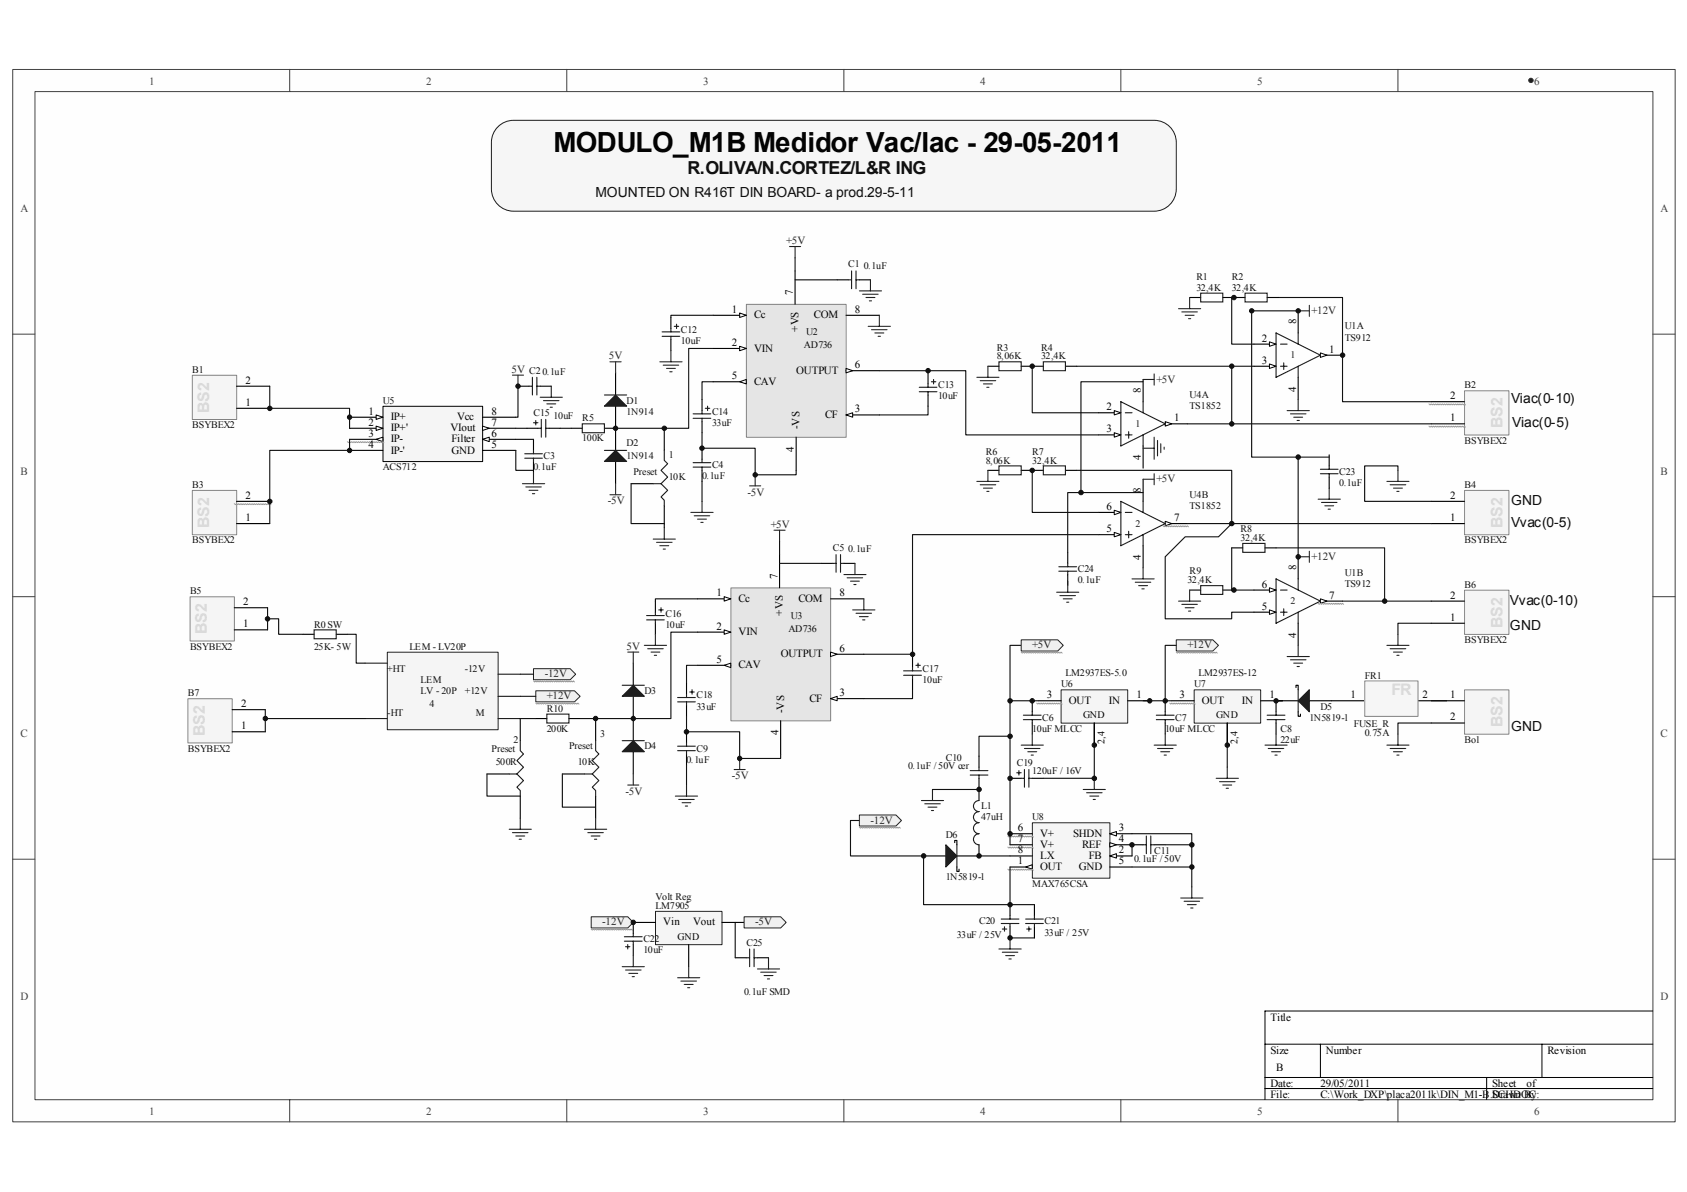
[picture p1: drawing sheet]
<svg xmlns="http://www.w3.org/2000/svg" width="297mm" height="210mm" viewBox="0 0 297 210" stroke-linecap="round" stroke-linejoin="round" font-family="sans-serif">
<path d="M2.3 12.3h292.7v185.2h-292.7z" fill="#fefefe"/>
<path d="M2.2 12.2h292.8v185.3h-292.8z" fill="none" stroke="#404040" stroke-width=".18"/>
<path d="M6.2 16.2h284.8v177.5h-284.8z" fill="#fefefe"/>
<g fill="none" stroke="#404040" stroke-width=".18">
<path d="M6.2 16.1h284.8v177.6h-284.8zM51 12.2v3.9M99.8 12.2v3.9M148.6 12.2v3.9M197.4 12.2v3.9M246.1 12.2v3.9M2.2 58.8h3.9M291 58.8h3.9M2.2 105.1h3.9M291 105.1h3.9M2.2 151.3h3.9M291 151.3h3.9"/>
<path d="M51 193.6v3.9M99.8 193.6v3.9M148.6 193.6v3.9M197.4 193.6v3.9M246.1 193.6v3.9"/>
</g>
<path d="M291 178h-68.3v15.6M222.7 183.9h68.3M222.7 189.7h68.3M222.7 191.7h68.3M232.5 183.9v5.8M261.8 189.7v3.9M271.5 183.9v5.8" fill="none" stroke="#000" stroke-width=".18"/>
<circle cx="269.6" cy="14.2" r=".39" fill="#262626" stroke="#262626" stroke-width=".18"/>
<path d="M33.9 86.4h7.8v7.8h-7.8z" fill="#f5f5f5"/>
<path d="M33.9 86.4h7.8v7.8h-7.8z" fill="none" stroke="#868686" stroke-width=".18"/>
<path d="M41.7 92.2h5.8M41.7 88.3h5.8" fill="none" stroke="#000" stroke-width=".2"/>
<path d="M41.3 88.7l.2 .2 .2-.2 .1 .2 .2-.2 .2 .2 .2-.2 .2 .2 .2-.2 .2 .2 .2-.2 .2 .2 .2-.2 .2 .2 .2-.2 .2 .2 .2-.2 .2 .2 .2-.2 .2 .2 .2-.2 .2 .2 .1-.2 .2 .2 .2-.2 .2 .2 .2-.2 .2 .2 .2-.2 .2 .2 .2-.2 .2 .2 .2-.2 .2 .2" fill="none" stroke="#9f9f9f" stroke-width=".18"/>
<path d="M33.1 123.1h7.8v7.7h-7.8z" fill="#f5f5f5"/>
<path d="M33.1 123h7.8v7.8h-7.8z" fill="none" stroke="#868686" stroke-width=".18"/>
<path d="M40.9 128.9h5.8M40.9 125h5.8" fill="none" stroke="#000" stroke-width=".2"/>
<path d="M33.5 105.1h7.8v7.8h-7.8z" fill="#f5f5f5"/>
<path d="M33.5 105.1h7.8v7.8h-7.8z" fill="none" stroke="#868686" stroke-width=".18"/>
<path d="M41.3 110.9h5.8M41.3 107h5.8" fill="none" stroke="#000" stroke-width=".2"/>
<path d="M33.9 66.1h7.8v7.8h-7.8z" fill="#f5f5f5"/>
<path d="M33.9 66.1h7.8v7.8h-7.8z" fill="none" stroke="#868686" stroke-width=".18"/>
<path d="M41.7 71.9h5.8M41.7 68h5.8" fill="none" stroke="#000" stroke-width=".2"/>
<path d="M257.9 121.5h7.8v7.8h-7.8z" fill="#f5f5f5"/>
<path d="M257.9 121.5h7.8v7.8h-7.8z" fill="none" stroke="#868686" stroke-width=".18"/>
<path d="M252 123.4h5.8M252 127.3h5.8" fill="none" stroke="#000" stroke-width=".2"/>
<path d="M252 127.3h-5.9v2" fill="none" stroke="#0e0e0e" stroke-width=".2"/>
<path d="M244.2 131.2h3.9M244.8 131.8h2.7M245.4 132.4h1.5M246 133h.3M246.1 129.3v1.9" fill="none" stroke="#262626" stroke-width=".2"/>
<path d="M210.3 121.5h11.7v5.8h-11.7z" fill="#f5f5f5"/>
<path d="M210.3 121.5h11.7v5.8h-11.7z" fill="none" stroke="#262626" stroke-width=".18"/>
<path d="M206.3 123.4h3.9M216.1 127.3v3.9M222 123.4h3.8M234.4 123.4h7.1M247.7 123.4h7" fill="none" stroke="#000" stroke-width=".2"/>
<path d="M205.9 123.8l.2 .2 .2-.2 .2 .2 .2-.2 .2 .2 .2-.2 .2 .2 .2-.2 .2 .2 .2-.2 .2 .2 .2-.2 .2 .2 .2-.2 .2 .2 .2-.2 .2 .2 .2-.2 .2 .2 .1-.2 .3 .2 .1-.2 .2 .2" fill="none" stroke="#9f9f9f" stroke-width=".18"/>
<path d="M241.5 123.4l.2-.2v-.4h.1v-.2l.6-.7h.2v-.3h.8l.2 .3h.2v.1h.2l.8 1.8 .4 .2 .2 .6h.2v.2h.2l.2 .2h.5l.4-.2v-.2h.2v-.2l.4-.4v-.4h.2v-.2" fill="none" stroke="#4c4c4c" stroke-width=".2"/>
<path d="M240.3 119.9h9.4v6.3h-9.4z" fill="#f6f6f6"/>
<path d="M240.3 119.9h9.4v6.3h-9.4z" fill="none" stroke="#868686" stroke-width=".18"/>
<path d="M224.7 123.4h1.1" fill="none" stroke="#0e0e0e" stroke-width=".2"/>
<path d="M205.2 123.4v1.9M205.2 127.3v2M224.7 123.4v1.9M224.7 127.3v2" fill="none" stroke="#000" stroke-width=".2"/>
<path d="M203.6 125.9h3.1M203.6 126.7h3.1M205.2 125.3v.6M205.2 126.7v.6M223.1 125.9h3.1M223.1 126.7h3.1M224.7 125.3v.6M224.7 126.7v.6" fill="none" stroke="#1c1c1c" stroke-width=".2"/>
<g fill="none" stroke="#262626" stroke-width=".2">
<path d="M203.2 131.2h3.9M203.8 131.8h2.7M204.4 132.4h1.5M205 133h.4M205.2 129.3v1.9M214.1 137.1h4M214.7 137.6h2.8M215.3 138.2h1.6M215.9 138.8h.4M216.1 135.1v2M222.7 131.2h3.9M223.3 131.8h2.7"/>
<path d="M223.9 132.4h1.6M224.5 133h.4M224.7 129.3v1.9"/>
</g>
<path d="M207.1 112.7h6.4l1 .9-1 1h-6.4z" fill-rule="evenodd" fill="#f0f0f0" stroke="#262626" stroke-width=".18"/>
<path d="M207.1 114.8l.2 .2 .2-.2 .2 .2 .2-.2 .2 .2 .2-.2 .2 .2 .2-.2 .2 .2 .2-.2 .2 .2 .2-.2 .2 .2 .1-.2 .3 .2 .1-.2 .2 .2 .2-.2 .2 .2 .2-.2 .2 .2 .2-.2 .2 .2 .2-.2 .2 .2 .2-.2 .2 .2 .2-.2 .2 .2 .2-.2 .2 .2 .2-.2 .1 .2 .3-.2 .1 .2 .2-.2 .2 .2" fill="none" stroke="#9f9f9f" stroke-width=".18"/>
<path d="M224.7 123.4h3.9M228.2 121.1v-.4h.4v.8M228.6 125.3v.8h.4v-.3M230.5 123.4h3.9" fill="none" stroke="#000" stroke-width=".2"/>
<path d="M228.6 123.4l1.9-1.9v3.8z" fill="#1c1c1c" stroke="#1c1c1c" stroke-width=".2"/>
<path d="M228.6 121.5v3.8" fill="none" stroke="#1c1c1c" stroke-width=".2"/>
<path d="M207.1 113.6h-1.9v9.8M216.1 131.2v3.9" fill="none" stroke="#0e0e0e" stroke-width=".2"/>
<path d="M186.9 121.5h11.7v5.8h-11.7z" fill="#f5f5f5"/>
<path d="M186.8 121.5h11.8v5.8h-11.8z" fill="none" stroke="#262626" stroke-width=".18"/>
<path d="M181.8 123.4v1.9M181.8 127.3v2M182.9 123.4h3.9M192.7 127.3v3.9M198.5 123.4h3.9" fill="none" stroke="#000" stroke-width=".2"/>
<path d="M182.5 123.8l.2 .2 .2-.2 .2 .2 .2-.2 .2 .2 .2-.2 .2 .2 .2-.2 .2 .2 .2-.2 .2 .2 .2-.2 .2 .2 .2-.2 .2 .2 .1-.2 .2 .2 .3-.2 .1 .2 .2-.2 .2 .2 .2-.2 .2 .2" fill="none" stroke="#9f9f9f" stroke-width=".18"/>
<path d="M201.3 123.4h5" fill="none" stroke="#0e0e0e" stroke-width=".2"/>
<path d="M179.8 131.2h3.9M180.4 131.8h2.7M181 132.4h1.5M181.6 133h.3M181.8 129.3v1.9M190.7 139h3.9M191.3 139.6h2.8M192.7 137.1v1.9M191.9 140.2h1.6M192.5 140.8h.4" fill="none" stroke="#262626" stroke-width=".2"/>
<path d="M180.2 125.9h3.1M180.2 126.7h3.1M181.8 125.3v.6M181.8 126.7v.6" fill="none" stroke="#1c1c1c" stroke-width=".2"/>
<path d="M181.8 144.9h13.6v9.7h-13.6z" fill="#f5f5f5"/>
<path d="M181.8 144.9h13.6v9.7h-13.6z" fill="none" stroke="#262626" stroke-width=".18"/>
<path d="M177.8 152.7h4" fill="none" stroke="#000" stroke-width=".2"/>
<path d="M180.6 152.7l1.2-.4v.8z" fill="#fefefe" stroke="#000" stroke-width=".18"/>
<path d="M177.5 153.1l.1 .1 .2-.1 .3 .1 .1-.1 .2 .1 .2-.1 .2 .1 .2-.1 .2 .1 .2-.1 .2 .1 .2-.1 .2 .1 .2-.1 .2 .1 .2-.1 .2 .1 .2-.1 .2 .1 .2-.1 .2 .1 .2-.1 .1 .1" fill="none" stroke="#9f9f9f" stroke-width=".18"/>
<path d="M195.4 150.7h3.9" fill="none" stroke="#000" stroke-width=".2"/>
<path d="M195.4 150.7l1.2-.4v.8z" fill="#fefefe" stroke="#000" stroke-width=".18"/>
<path d="M195.4 146.8h3.9" fill="none" stroke="#000" stroke-width=".2"/>
<path d="M195.4 146.8l1.2-.4v.8z" fill="#fefefe" stroke="#000" stroke-width=".18"/>
<path d="M195.4 148.8h3.9" fill="none" stroke="#000" stroke-width=".2"/>
<path d="M195.4 148.4l1.2 .4-1.2 .4z" fill="#fefefe" stroke="#000" stroke-width=".18"/>
<g fill="none" stroke="#000" stroke-width=".2">
<path d="M172.4 133.2v1.9M172.4 137.1v3.9M177.8 137.1h2M181.8 137.1h1.9M162.6 150.7h3.9M168.1 148.4v-.4h.4v.8M168.5 152.7v.8h.4v-.4M172.4 148.8v1.9h-3.9M177.8 146.8h4M177.8 148.8h4M177.8 150.7h4M177.8 159.3v1.9"/>
<path d="M195.4 152.7h3.9M199.3 148.8h2M203.2 148.8h2M177.8 163.2v2"/>
</g>
<path d="M177.5 147.2l.1 .2 .2-.2 .3 .2 .1-.2 .2 .2 .2-.2 .2 .2 .2-.2 .2 .2 .2-.2 .2 .2 .2-.2 .2 .2 .2-.2 .2 .2 .2-.2 .2 .2 .2-.2 .2 .2 .2-.2 .2 .2 .2-.2 .1 .2M177.5 149.2l.1 .2 .2-.2 .3 .2 .1-.2 .2 .2 .2-.2 .2 .2 .2-.2 .2 .2 .2-.2 .2 .2 .2-.2 .2 .2 .2-.2 .2 .2 .2-.2 .2 .2 .2-.2 .2 .2 .2-.2 .2 .2 .2-.2 .1 .2" fill="none" stroke="#9f9f9f" stroke-width=".18"/>
<path d="M164.2 139h8.2M177.8 129.6h-5.4v3.6M182.9 123.4h-5.1v25.4M192.7 131.2v5.9h-9M172.4 150.7h5.4M199.3 146.8h10.5v2M199.3 152.7h10.5M199.3 148.8v1.9M205.2 148.8h4.6v7.4" fill="none" stroke="#0e0e0e" stroke-width=".2"/>
<g fill="none" stroke="#1c1c1c" stroke-width=".2">
<path d="M170.8 135.7h3.1M170.8 136.5h3.1M172.4 135.1v.6M172.4 136.5v.6M179 136.1h.8M179.4 135.7v.8M179.8 137.1h.6M180.4 135.5v3.1M181.2 137.1h.6M181.2 135.5v3.1M168.5 148.8v3.9M172.4 141a.97 .97 0 0 0-1 .9 .97 .97 0 0 0 1 1 .97 .97 0 0 0-1 1 .97 .97 0 0 0 1 1 .97 .97 0 0 0-1 .9 .97 .97 0 0 0 1 1 .97 .97 0 0 0-1 1 .97 .97 0 0 0 1 1"/>
<path d="M201.3 148.8h.5M201.8 147.2v3.1M202.6 147.2v3.1M202.6 148.8h.6M176.3 162.6h3.1M176.3 161.8h3.1M176.5 163.6h.8M176.9 163.2v.8M177.8 161.2v.6M177.8 162.6v.6"/>
</g>
<g fill="none" stroke="#262626" stroke-width=".2">
<path d="M164.2 139v2M162.2 141h3.9M162.8 141.5h2.8M163.4 142.1h1.6M164 142.7h.4M207.9 158.1h3.9M208.5 158.7h2.7M209.1 159.3h1.5M209.7 159.9h.4M209.8 156.2v1.9M175.9 167.1h3.9M176.5 167.7h2.7"/>
<path d="M177.1 168.3h1.5M177.6 168.9h.5M177.8 165.2v1.9"/>
</g>
<path d="M166.5 148.8l2 1.9-2 2z" fill="#1c1c1c" stroke="#1c1c1c" stroke-width=".2"/>
<path d="M257.9 86.4h7.8v7.8h-7.8z" fill="#f5f5f5"/>
<path d="M257.9 86.4h7.8v7.8h-7.8z" fill="none" stroke="#868686" stroke-width=".18"/>
<path d="M252 92.2h5.8M252 88.3h5.8" fill="none" stroke="#000" stroke-width=".2"/>
<path d="M257.9 103.9h7.8v7.8h-7.8z" fill="#f5f5f5"/>
<path d="M257.9 103.9h7.8v7.8h-7.8z" fill="none" stroke="#868686" stroke-width=".18"/>
<path d="M252 109.7h5.8M252 105.9h5.8" fill="none" stroke="#000" stroke-width=".2"/>
<path d="M257.9 68.8h7.8v7.8h-7.8z" fill="#f5f5f5"/>
<path d="M257.9 68.8h7.8v7.8h-7.8z" fill="none" stroke="#868686" stroke-width=".18"/>
<path d="M252 74.6h5.8M252 70.7h5.8" fill="none" stroke="#000" stroke-width=".2"/>
<path d="M251.6 75l.2 .2 .2-.2 .2 .2 .2-.2 .2 .2 .2-.2 .2 .2 .2-.2 .2 .2 .2-.2 .2 .2 .2-.2 .1 .2 .2-.2 .2 .2 .2-.2 .2 .2 .2-.2 .2 .2 .2-.2 .2 .2 .2-.2 .2 .2 .2-.2 .2 .2 .2-.2 .2 .2 .2-.2 .2 .2 .2-.2 .2 .2 .1-.2 .2 .2M251.6 71.1l.2 .2 .2-.2 .2 .2 .2-.2 .2 .2 .2-.2 .2 .2 .2-.2 .2 .2 .2-.2 .2 .2 .2-.2 .1 .2 .2-.2 .2 .2 .2-.2 .2 .2 .2-.2 .2 .2 .2-.2 .2 .2 .2-.2 .2 .2 .2-.2 .2 .2 .2-.2 .2 .2 .2-.2 .2 .2 .2-.2 .2 .2 .1-.2 .2 .2" fill="none" stroke="#9f9f9f" stroke-width=".18"/>
<path d="M179.8 113.6h-2v9.8" fill="none" stroke="#0e0e0e" stroke-width=".2"/>
<path d="M179.8 112.7h6.4l1 .9-1 1h-6.4z" fill-rule="evenodd" fill="#f0f0f0" stroke="#262626" stroke-width=".18"/>
<path d="M179.8 114.8l.2 .2 .2-.2 .2 .2 .2-.2 .2 .2 .2-.2 .2 .2 .2-.2 .2 .2 .2-.2 .1 .2 .2-.2 .2 .2 .2-.2 .2 .2 .2-.2 .2 .2 .2-.2 .2 .2 .2-.2 .2 .2 .2-.2 .2 .2 .2-.2 .2 .2 .2-.2 .2 .2 .2-.2 .2 .2 .1-.2 .2 .2 .3-.2 .1 .2 .2-.2 .2 .2 .2-.2 .2 .2" fill="none" stroke="#9f9f9f" stroke-width=".18"/>
<path d="M151.3 144.5h-1.5v6.2h12.8v8.6h15.2v-6.6" fill="none" stroke="#0e0e0e" stroke-width=".2"/>
<path d="M151.3 143.5h6.5l.9 1-.9 1h-6.5z" fill-rule="evenodd" fill="#f0f0f0" stroke="#262626" stroke-width=".18"/>
<path d="M151.3 145.6l.2 .2 .2-.2 .2 .2 .2-.2 .2 .2 .2-.2 .2 .2 .2-.2 .2 .2 .2-.2 .2 .2 .1-.2 .3 .2 .1-.2 .2 .2 .2-.2 .2 .2 .2-.2 .2 .2 .2-.2 .2 .2 .2-.2 .2 .2 .2-.2 .2 .2 .2-.2 .2 .2 .2-.2 .2 .2 .2-.2 .1 .2 .3-.2 .2 .2 .1-.2 .2 .2 .2-.2 .2 .2" fill="none" stroke="#9f9f9f" stroke-width=".18"/>
<path d="M252 109.7h-5.9v2" fill="none" stroke="#0e0e0e" stroke-width=".2"/>
<path d="M244.2 113.6h3.9M244.8 114.2h2.7M245.4 114.8h1.5M246 115.4h.3M246.1 111.7v1.9" fill="none" stroke="#262626" stroke-width=".2"/>
<path d="M228.6 54.7v3.9M232.5 62.5h3.9" fill="none" stroke="#000" stroke-width=".2"/>
<path d="M232.5 62.1l1.2 .4-1.2 .4z" fill="#fefefe" stroke="#000" stroke-width=".18"/>
<path d="M220.8 64.5h3.9M228.6 66.4v3.9" fill="none" stroke="#000" stroke-width=".2"/>
<path d="M223.5 64.1l1.2 .4-1.2 .4z" fill="#fefefe" stroke="#000" stroke-width=".18"/>
<path d="M220.8 60.6h3.9" fill="none" stroke="#000" stroke-width=".2"/>
<path d="M223.5 60.2l1.2 .4-1.2 .4z" fill="#fefefe" stroke="#000" stroke-width=".18"/>
<path d="M224.7 58.6l7.8 3.9-7.8 3.9zM228.6 58.6v2M225.5 64.5h1.1M225.5 60.6h1.1M226 63.9v1.2M228.6 64.5v1.9" fill="none" stroke="#1c1c1c" stroke-width=".2"/>
<path d="M201.3 84.4v3.9M201.3 96.1v3.9M205.2 92.2h3.9" fill="none" stroke="#000" stroke-width=".2"/>
<path d="M205.2 91.8l1.1 .4-1.1 .4z" fill="#fefefe" stroke="#000" stroke-width=".18"/>
<path d="M204.8 92.6l.2 .2 .2-.2 .2 .2 .2-.2 .2 .2 .1-.2 .2 .2 .2-.2 .2 .2 .2-.2 .2 .2 .2-.2 .2 .2 .2-.2 .2 .2 .2-.2 .2 .2 .2-.2 .2 .2 .2-.2 .2 .2 .2-.2 .2 .2" fill="none" stroke="#9f9f9f" stroke-width=".18"/>
<path d="M193.5 94.1h3.9" fill="none" stroke="#000" stroke-width=".2"/>
<path d="M196.2 93.7l1.2 .4-1.2 .4z" fill="#fefefe" stroke="#000" stroke-width=".18"/>
<path d="M193.5 90.2h3.9" fill="none" stroke="#000" stroke-width=".2"/>
<path d="M196.2 89.9l1.2 .3-1.2 .4z" fill="#fefefe" stroke="#000" stroke-width=".18"/>
<path d="M197.4 88.3l7.8 3.9-7.8 3.9zM198.1 94.1h1.2M198.1 90.2h1.2M198.7 93.6v1.1M201.3 88.3v1.9M201.3 94.1v2" fill="none" stroke="#1c1c1c" stroke-width=".2"/>
<path d="M201.3 66.8v3.9M205.2 74.6h3.9" fill="none" stroke="#000" stroke-width=".2"/>
<path d="M205.2 74.3l1.1 .3-1.1 .4z" fill="#fefefe" stroke="#000" stroke-width=".18"/>
<path d="M193.5 76.6h3.9M201.3 78.5v3.9" fill="none" stroke="#000" stroke-width=".2"/>
<path d="M196.2 76.2l1.2 .4-1.2 .4z" fill="#fefefe" stroke="#000" stroke-width=".18"/>
<path d="M193.5 72.7h3.9" fill="none" stroke="#000" stroke-width=".2"/>
<path d="M196.2 72.3l1.2 .4-1.2 .4z" fill="#fefefe" stroke="#000" stroke-width=".18"/>
<path d="M197.4 70.7l7.8 3.9-7.8 3.9zM198.1 76.6h1.2M198.1 72.7h1.2M198.7 76v1.2M201.3 70.7v2M201.3 76.6v1.9" fill="none" stroke="#1c1c1c" stroke-width=".2"/>
<path d="M228.6 98v3.9M228.6 109.7v3.9M232.5 105.9h3.9" fill="none" stroke="#000" stroke-width=".2"/>
<path d="M232.5 105.5l1.2 .4-1.2 .3z" fill="#fefefe" stroke="#000" stroke-width=".18"/>
<path d="M232.1 106.2l.2 .2 .2-.2 .2 .2 .2-.2 .2 .2 .2-.2 .2 .2 .2-.2 .1 .2 .2-.2 .2 .2 .2-.2 .2 .2 .2-.2 .2 .2 .2-.2 .2 .2 .2-.2 .2 .2 .2-.2 .2 .2 .2-.2 .2 .2" fill="none" stroke="#9f9f9f" stroke-width=".18"/>
<path d="M220.8 107.8h3.9" fill="none" stroke="#000" stroke-width=".2"/>
<path d="M223.5 107.4l1.2 .4-1.2 .4z" fill="#fefefe" stroke="#000" stroke-width=".18"/>
<path d="M220.8 103.9h3.9" fill="none" stroke="#000" stroke-width=".2"/>
<path d="M223.5 103.5l1.2 .4-1.2 .4z" fill="#fefefe" stroke="#000" stroke-width=".18"/>
<g fill="none" stroke="#1c1c1c" stroke-width=".2">
<path d="M211.4 51.6h3.9v1.6h-3.9zM219.2 51.6h3.9v1.6h-3.9zM175.9 63.7h3.9v1.6h-3.9zM183.7 63.7h3.9v1.6h-3.9zM175.9 82h3.9v1.6h-3.9zM183.7 82h3.9v1.6h-3.9zM218.8 95.7h3.9v1.6h-3.9zM211.4 103.1h3.9v1.6h-3.9zM224.7 101.9l7.8 4-7.8 3.8zM225.5 107.8h1.1M225.5 103.9h1.1M226 107.2v1.2"/>
<path d="M228.6 101.9v2M228.6 107.8v1.9"/>
</g>
<g fill="none" stroke="#262626" stroke-width=".2">
<path d="M207.5 54.4h3.9M208.1 54.9h2.7M208.7 55.5h1.5M209.3 56.1h.4M209.5 52.4v2M228.6 54.7h1.9M230.5 53.8v1.9M172 66.4h3.9M172.6 67h2.7M173.2 67.6h1.5M173.8 68.2h.3M173.9 64.5v1.9"/>
<path d="M201.3 66.8h1.9M201.3 78.9h1.9M203.2 65.8v2M203.2 77v3.9M203.8 77.6v2.7M204.4 78.1v1.6M205 78.7v.4M226.6 72.3h3.9M227.2 72.9h2.8M227.8 73.5h1.6M228.4 74h.4M228.6 70.3v2"/>
<path d="M172 84.8h3.9M172.6 85.4h2.7M173.2 86h1.5M173.8 86.5h.3M173.9 82.8v2M201.3 84.4h1.9M201.3 100v1.9M203.2 83.4v2M228.6 98h1.9M230.5 97.1v1.9M232.1 87.9h3.9M232.7 88.5h2.7"/>
<path d="M233.3 89.1h1.5M233.8 89.7h.4M234 86v1.9M199.3 101.9h3.9M199.9 102.5h2.7M200.5 103.1h1.6M201.1 103.7h.4M207.5 105.9h3.9M208.1 106.4h2.7M208.7 107h1.5M209.3 107.6h.4M209.5 103.9v2"/>
<path d="M226.6 115.6h3.9M227.2 116.2h2.8M227.8 116.8h1.6M228.4 117.4h.4M228.6 113.6v2"/>
</g>
<g fill="none" stroke="#0e0e0e" stroke-width=".2">
<path d="M217.3 52.4h-.4v8.2h3.9M225.1 52.4h11.3v18.3h15.6M181.8 64.5v8.2h11.7M189.6 64.5h27.3v10.1M209.1 74.6h42.9M216.9 64.5h3.9M181.8 82.8v7.4h11.7M189.6 82.8h27.3v9.4l-2.4 2.3h-5.8l-3.5 3.5v11h11.7v-1.2h3.9M209.1 92.2h42.9M216.9 96.5v7.4h3.9M224.7 96.5h19.1v9.4M246.1 82.8v-.8h-5.8v6.3h11.7"/>
<path d="M236.4 105.9h15.6"/>
</g>
<g fill="none" stroke="#000" stroke-width=".2">
<path d="M209.5 52.4h1.9M215.3 52.4h3.9M223.1 52.4h2M173.9 64.5h2M179.8 64.5h3.9M187.6 64.5h2M173.9 82.8h2M179.8 82.8h3.9M187.6 82.8h2M216.9 96.5h1.9M222.7 96.5h2M209.5 103.9h1.9"/>
<path d="M215.3 103.9h2"/>
</g>
<path d="M131.4 53.6h17.6v23.4h-17.6z" fill="#e5e5e5"/>
<path d="M131.4 53.6h17.6v23.4h-17.6z" fill="none" stroke="#868686" stroke-width=".18"/>
<path d="M125.6 55.5h5.8" fill="none" stroke="#000" stroke-width=".2"/>
<path d="M130.2 55.1l1.2 .4-1.2 .4z" fill="#fefefe" stroke="#000" stroke-width=".18"/>
<path d="M140 47.7v5.9M125.6 67.2h5.8" fill="none" stroke="#000" stroke-width=".2"/>
<path d="M130.2 67.2l1.2-.4v.8z" fill="#fefefe" stroke="#000" stroke-width=".18"/>
<path d="M149 73.1h5.8" fill="none" stroke="#000" stroke-width=".2"/>
<path d="M149 73.1l1.1-.4v.8z" fill="#fefefe" stroke="#000" stroke-width=".18"/>
<path d="M149 55.5h5.8M140.2 77v5.8M149 65.3h5.8" fill="none" stroke="#000" stroke-width=".2"/>
<path d="M149 64.9l1.1 .4-1.1 .4z" fill="#fefefe" stroke="#000" stroke-width=".18"/>
<path d="M125.6 61.4h5.8" fill="none" stroke="#000" stroke-width=".2"/>
<path d="M130.2 61l1.2 .4-1.2 .4z" fill="#fefefe" stroke="#000" stroke-width=".18"/>
<path d="M118.1 55.9v1.9M118.1 59.8v2M147.4 49.3h1.9M151.3 49.3h2M123.6 70.3v2M123.6 74.3v1.9M123.6 78.9v2M163.4 65.7v1.9M163.4 69.6v1.9M123.6 82.8v2" fill="none" stroke="#000" stroke-width=".2"/>
<g fill="none" stroke="#1c1c1c" stroke-width=".2">
<path d="M116.6 58.4h3.1M116.6 59.2h3.1M118.1 57.8v.6M118.1 59.2v.6M118.7 57.5h.8M119.1 57.1v.7M149.3 49.3h.6M149.9 47.7v3.1M150.7 47.7v3.1M150.7 49.3h.6M122 72.9h3.2M122 73.7h3.2"/>
<path d="M123.6 72.3v.6M123.6 73.7v.6M124.2 71.9h.8M124.6 71.5v.8M161.9 68.2h3.1M161.9 69h3.1M163.4 67.6v.6M163.4 69v.6M164 67.2h.8M164.4 66.8v.8M122 81.5h3.2M122 82.3h3.2"/>
<path d="M123.6 80.9v.6M123.6 82.3v.5"/>
</g>
<g fill="none" stroke="#262626" stroke-width=".2">
<path d="M139 43.4h2M140 43.4v2M151.3 51.2h3.9M151.9 51.8h2.7M152.5 52.4h1.5M152.9 57.5h3.9M153.1 53h.4M153.3 49.3v1.9M153.5 58.1h2.7M154 58.6h1.6M154.6 59.2h.4M154.8 55.5v2"/>
<path d="M116.2 63.7h3.9M116.8 64.3h2.7M117.4 64.9h1.5M117.9 65.5h.4M118.1 61.8v1.9M121.6 90.2h4M122.2 90.8h2.8M122.8 91.4h1.6M123.4 92h.4M123.6 88.3v1.9"/>
</g>
<path d="M125.6 55.5h-7.5v.4M140 49.3h7.4M140 45.4v2.3M123.6 76.2v2.7h9.4v4.7h7.2v-.8M125.6 67.2h-2v3.1M154.8 65.3h8.6v.4M163.4 71.5v1.6h-8.6M123.6 84.8v3.5" fill="none" stroke="#0e0e0e" stroke-width=".2"/>
<path d="M67.5 71.6h17.5v9.7h-17.5z" fill="#f5f5f5"/>
<path d="M67.4 71.5h17.6v9.8h-17.6z" fill="none" stroke="#000" stroke-width=".18"/>
<path d="M61.5 73.5h5.9" fill="none" stroke="#000" stroke-width=".2"/>
<path d="M66.2 73.1l1.2 .4-1.2 .4z" fill="#fefefe" stroke="#000" stroke-width=".18"/>
<path d="M61.5 75.4h5.9" fill="none" stroke="#000" stroke-width=".2"/>
<path d="M66.2 75l1.2 .4-1.2 .4z" fill="#fefefe" stroke="#000" stroke-width=".18"/>
<path d="M61.5 77.4h5.9" fill="none" stroke="#000" stroke-width=".2"/>
<path d="M66.2 77.4l1.2-.4v.8z" fill="#fefefe" stroke="#000" stroke-width=".18"/>
<path d="M61.2 77.8l.2 .2 .1-.2 .2 .2 .2-.2 .2 .2 .2-.2 .2 .2 .2-.2 .2 .2 .2-.2 .2 .2 .2-.2 .2 .2 .2-.2 .2 .2 .2-.2 .2 .2 .2-.2 .2 .2 .2-.2 .2 .2 .1-.2 .3 .2 .1-.2 .2 .2 .2-.2 .2 .2 .2-.2 .2 .2 .2-.2 .2 .2 .2-.2 .2 .2" fill="none" stroke="#9f9f9f" stroke-width=".18"/>
<path d="M61.5 79.3h5.9M85 73.5h5.8M85 77.4h5.8" fill="none" stroke="#000" stroke-width=".2"/>
<path d="M85 77.4l1.1-.4v.8z" fill="#fefefe" stroke="#000" stroke-width=".18"/>
<path d="M85 75.4h5.8" fill="none" stroke="#000" stroke-width=".2"/>
<path d="M85 75l1.1 .4-1.1 .4z" fill="#fefefe" stroke="#000" stroke-width=".18"/>
<path d="M85 79.3h5.8M91.2 68h2M92.8 75.4h1.9M93.9 77.4v1.9M95.1 68h2M96.7 75.4h1.9M100.6 75.4h1.9M106.4 75.4h2M108.4 65.7v3.9M108.4 71.5v7.8M93.9 81.3v1.9M108.4 81.3v3.9" fill="none" stroke="#000" stroke-width=".2"/>
<path d="M47.5 68v3.9h14v3.5M61.5 77.4v1.9h-14v12.9M90.8 79.3v3.5h3.1M90.8 77.4h3.1M90.8 75.4h2M91.2 68v5.5h-.4M98.6 75.4h2M125.6 61.4h-4.3v14h-12.9M163.4 65.3h6.6v11.3h23.5" fill="none" stroke="#0e0e0e" stroke-width=".2"/>
<g fill="none" stroke="#262626" stroke-width=".2">
<path d="M90.2 66.1h2M91.2 66.1v1.9M95.1 70h3.9M95.7 70.5h2.7M96.3 71.1h1.6M96.9 71.7h.4M97.1 68v2M107.4 63.7h2M108.4 63.7v2M92 85.2h3.9M92.6 85.7h2.7M93.2 86.3h1.5"/>
<path d="M93.7 86.9h.4M93.9 83.2v2M107.4 87.1h2M108.4 85.2v1.9M132 85.6h1.9M133 83.6v2"/>
</g>
<g fill="none" stroke="#1c1c1c" stroke-width=".2">
<path d="M92.4 79.9h3.1M93.2 68h.5M93.7 66.4v3.2M93.9 79.3v.6M93.9 74.4h.8M94.3 74v.8M94.5 66.4v3.2M94.5 68h.6M94.7 75.4h.6M95.3 73.9v3.1M96.1 75.4h.6M96.1 73.9v3.1"/>
<path d="M102.5 74.6h3.9v1.6h-3.9zM106.4 69.6h3.9M106.4 79.3h3.9M92.4 80.7h3.1M93.9 80.7v.6"/>
</g>
<g fill="#1c1c1c" stroke="#1c1c1c" stroke-width=".2">
<path d="M106.4 71.5l2-1.9 1.9 1.9z"/>
<path d="M106.4 81.3l2-2 1.9 2z"/>
</g>
<path d="M128.7 103.5h17.6v23.4h-17.6z" fill="#e5e5e5"/>
<path d="M128.7 103.5h17.6v23.4h-17.6z" fill="none" stroke="#868686" stroke-width=".18"/>
<path d="M122.8 105.5h5.9" fill="none" stroke="#000" stroke-width=".2"/>
<path d="M127.5 105.1l1.2 .4-1.2 .4z" fill="#fefefe" stroke="#000" stroke-width=".18"/>
<path d="M137.3 97.7v5.8M122.8 117.2h5.9" fill="none" stroke="#000" stroke-width=".2"/>
<path d="M127.5 117.2l1.2-.4v.8z" fill="#fefefe" stroke="#000" stroke-width=".18"/>
<path d="M146.2 123h5.9" fill="none" stroke="#000" stroke-width=".2"/>
<path d="M146.2 123l1.2-.4v.8z" fill="#fefefe" stroke="#000" stroke-width=".18"/>
<path d="M146.2 105.5h5.9M146.2 115.2h5.9M137.5 126.9v5.9" fill="none" stroke="#000" stroke-width=".2"/>
<path d="M146.2 114.8l1.2 .4-1.2 .4z" fill="#fefefe" stroke="#000" stroke-width=".18"/>
<path d="M122.8 111.3h5.9" fill="none" stroke="#000" stroke-width=".2"/>
<path d="M127.5 110.9l1.2 .4-1.2 .4z" fill="#fefefe" stroke="#000" stroke-width=".18"/>
<g fill="none" stroke="#000" stroke-width=".2">
<path d="M117 75.4v3.9M111.1 85.2h3.9M117 89.1v3.9M144.7 99.2h1.9M148.6 99.2h1.9M111.5 116.8v3.9M115.4 105.9v1.9M115.4 109.7v2M160.7 115.6v2M160.7 119.5v2M99 136.3h3.9M104.9 126.5v3.9"/>
<path d="M111.5 122.6v7.8M111.5 132.4v3.9M120.9 120.3v1.9M120.9 124.2v1.9M120.9 128.9v1.9M120.9 132.8v1.9M104.9 140.2v3.9"/>
</g>
<g fill="none" stroke="#1c1c1c" stroke-width=".2">
<path d="M117 79.3v1.8l.6 .6-1.2 1.1 1.2 1.2-1.2 1.2 1.2 1.1-1.2 1.2 .6 .6v1M115 85.2h1.4M146.6 99.2h.6M147.2 97.7v3.1M148 97.7v3.1M148 99.2h.6M113.9 108.4h3.1M113.9 109.2h3.1M115.4 107.8v.6M115.4 109.2v.5M116 107.4h.8M116.4 107v.8"/>
<path d="M159.1 118.1h3.1M159.1 118.9h3.1M160.7 117.6v.5M160.7 118.9v.6M161.3 117.2h.7M161.6 116.8v.8M102.9 136.3h1.4M104.9 130.4v1.8l.5 .6-1.1 1.1 1.1 1.2-1.1 1.2 1.1 1.2-1.1 1.1 .6 .6v1M109.6 120.7h3.9M109.6 130.4h3.9M119.3 122.8h3.1M119.3 123.6h3.1"/>
<path d="M119.3 131.4h3.1M119.3 132.2h3.1M120.9 122.2v.6M120.9 123.6v.6M120.9 130.8v.6M120.9 132.2v.6M121.5 121.9h.7M121.9 121.5v.7"/>
</g>
<g fill="none" stroke="#262626" stroke-width=".2">
<path d="M115 94.9h3.9M115.6 95.5h2.7M116.2 96.1h1.5M116.8 96.7h.4M117 93v1.9M136.3 93.4h1.9M137.3 93.4v1.9M150.5 99.2v2M110.5 114.8h2M111.5 114.8v2M113.5 113.6h3.9M114 114.2h2.8"/>
<path d="M114.6 114.8h1.6M115.2 115.4h.4M115.4 111.7v1.9M148.6 101.2h3.9M149.2 101.7h2.7M149.8 102.3h1.5M150.1 107.4h3.9M150.3 102.9h.4M150.7 108h2.8M151.3 108.6h1.6M151.9 109.2h.4M152.1 105.5v1.9"/>
<path d="M110.5 138.2h2M111.5 136.3v1.9M120.9 138.2v2M129.3 135.5h1.9M130.2 133.6v1.9M102.9 146h3.9M103.5 146.6h2.7M104.1 147.2h1.5M104.7 147.8h.4M104.9 144.1v1.9M118.9 140.2h3.9M119.5 140.8h2.7"/>
<path d="M120.1 141.4h1.5M120.7 141.9h.4"/>
</g>
<path d="M111.1 85.2v7h5.9M137.3 99.2h7.4M137.3 95.3v2.4M122.8 117.2h-1.9v3.1M122.8 105.5h-7.4v.4M152.1 115.2h8.6v.4M99 136.3v5.8h5.9M120.9 126.1v2.8h9.3v4.7h7.3v-.8M120.9 134.7v3.5M160.7 121.5v1.5h-8.6" fill="none" stroke="#0e0e0e" stroke-width=".2"/>
<g fill="#1c1c1c" stroke="#1c1c1c" stroke-width=".2">
<path d="M109.6 122.6l1.9-1.9 2 1.9z"/>
<path d="M109.6 132.4l1.9-2 2 2z"/>
</g>
<path d="M68.2 114.9h19.5v13.6h-19.5z" fill="#f5f5f5"/>
<path d="M68.2 114.9h19.5v13.6h-19.5z" fill="none" stroke="#262626" stroke-width=".18"/>
<path d="M64.3 116.8h3.9M87.7 118.7h3.9M64.3 126.5h3.9M87.7 126.5h3.9M87.7 122.6h3.9M89.7 136.3h1.3M91.6 130.4v1.8l.6 .6-1.2 1.1 1.2 1.2-1.2 1.2 1.2 1.2-1.2 1.1 .6 .6v1" fill="none" stroke="#1c1c1c" stroke-width=".2"/>
<path d="M47.1 109h2v2.7h4.3M47.1 107v3.9M46.7 125v3.9M46.7 126.5h17.6M85.7 136.3v3.9h5.9" fill="none" stroke="#0e0e0e" stroke-width=".2"/>
<path d="M85.7 136.3h4M91.6 126.5v3.9M91.6 140.2v3.9" fill="none" stroke="#000" stroke-width=".2"/>
<path d="M89.7 146h3.9M90.2 146.6h2.8M90.8 147.2h1.6M91.4 147.8h.4M91.6 144.1v1.9" fill="none" stroke="#262626" stroke-width=".2"/>
<path d="M94.3 121.6h6.9l.9 1-.9 1h-6.9z" fill-rule="evenodd" fill="#f0f0f0" stroke="#262626" stroke-width=".18"/>
<path d="M94.3 123.8l.2 .2 .2-.2 .2 .2 .2-.2 .2 .2 .2-.2 .2 .2 .2-.2 .2 .2 .2-.2 .2 .2 .2-.2 .2 .2 .2-.2 .2 .2 .1-.2 .3 .2 .2-.2 .1 .2 .2-.2 .2 .2 .2-.2 .2 .2 .2-.2 .2 .2 .2-.2 .2 .2 .2-.2 .2 .2 .2-.2 .2 .2 .2-.2 .2 .2 .2-.2 .2 .2 .2-.2 .2 .2 .1-.2 .2 .2" fill="none" stroke="#9f9f9f" stroke-width=".18"/>
<path d="M93.9 117.8h6.5l1 .9-1 1h-6.5z" fill-rule="evenodd" fill="#f0f0f0" stroke="#262626" stroke-width=".18"/>
<path d="M93.9 119.9l.2 .2 .2-.2 .2 .2 .2-.2 .2 .2 .2-.2 .2 .2 .2-.2 .2 .2 .2-.2 .2 .2 .2-.2 .2 .2 .2-.2 .2 .2 .2-.2 .2 .2 .1-.2 .3 .2 .2-.2 .1 .2 .2-.2 .2 .2 .2-.2 .2 .2 .2-.2 .2 .2 .2-.2 .2 .2 .2-.2 .2 .2 .2-.2 .2 .2 .2-.2 .2 .2 .2-.2 .2 .2" fill="none" stroke="#9f9f9f" stroke-width=".18"/>
<path d="M193.5 94.1h-32.8v21.1M91.6 118.7h2.3M122.8 111.3h-4.7v15.2h-16M91.6 122.6h2.7M91.6 126.5h2.7" fill="none" stroke="#0e0e0e" stroke-width=".2"/>
<path d="M94.3 126.5h2M100.2 126.5h1.9" fill="none" stroke="#000" stroke-width=".2"/>
<path d="M96.3 125.8h3.9v1.5h-3.9z" fill="none" stroke="#1c1c1c" stroke-width=".2"/>
<path d="M115.4 160.5h11.7v5.8h-11.7z" fill="#f5f5f5"/>
<path d="M115.4 160.5h11.7v5.8h-11.7z" fill="none" stroke="#262626" stroke-width=".18"/>
<path d="M111.5 162.4h3.9M121.3 166.3v3.9M127.1 162.4h3.9" fill="none" stroke="#000" stroke-width=".2"/>
<path d="M119.3 172.2h3.9M119.9 172.8h2.7M120.5 173.4h1.5M121.1 173.9h.4M121.3 170.2v2" fill="none" stroke="#262626" stroke-width=".2"/>
<path d="M104.1 161.4h6.4l1 1-1 1h-6.4z" fill-rule="evenodd" fill="#f0f0f0" stroke="#262626" stroke-width=".18"/>
<path d="M104.1 163.6l.2 .2 .2-.2 .2 .2 .2-.2 .2 .2 .2-.2 .1 .2 .2-.2 .3 .2 .1-.2 .2 .2 .2-.2 .2 .2 .2-.2 .2 .2 .2-.2 .2 .2 .2-.2 .2 .2 .2-.2 .2 .2 .2-.2 .2 .2 .2-.2 .2 .2 .2-.2 .2 .2 .2-.2 .1 .2 .2-.2 .2 .2 .2-.2 .2 .2 .2-.2 .2 .2 .2-.2 .2 .2" fill="none" stroke="#9f9f9f" stroke-width=".18"/>
<path d="M111.5 162.4v2M111.5 166.3v2" fill="none" stroke="#000" stroke-width=".2"/>
<path d="M109.9 165.7h3.2M109.9 165h3.2M110.1 166.7h.8M110.5 166.3v.8M111.5 164.4v.6M111.5 165.7v.6" fill="none" stroke="#1c1c1c" stroke-width=".2"/>
<path d="M109.6 170.2h3.9M110.1 170.8h2.8M110.7 171.4h1.6M111.3 172h.4M111.5 168.3v1.9" fill="none" stroke="#262626" stroke-width=".2"/>
<path d="M131 161.4h6.5l.9 1-.9 1h-6.5z" fill-rule="evenodd" fill="#f0f0f0" stroke="#262626" stroke-width=".18"/>
<path d="M188 97.3v1.9M234 80.1v1.9M234 84v2M53.4 111.7h1.9M59.2 111.7h2M188 101.2v1.9M182.1 159.3v1.9M182.1 163.2v2" fill="none" stroke="#000" stroke-width=".2"/>
<g fill="none" stroke="#1c1c1c" stroke-width=".2">
<path d="M186.4 99.8h3.2M188 99.2v.6M232.5 82.6h3.1M232.5 83.4h3.1M234 82v.6M234 83.4v.6M55.3 110.9h3.9v1.6h-3.9zM186.4 100.6h3.2M188 100.6v.6M180.6 162.6h3.1M180.6 161.8h3.1M180.8 163.6h.8"/>
<path d="M181.2 163.2v.8M182.1 161.2v.6M182.1 162.6v.6"/>
</g>
<path d="M220 54.7h.4v25.8h8.2M220.4 54.7h8.2M201.3 67.2h-11v19.5h11M190.3 86.7h-2.3v10.6M234 80.5h-5.4v17.9M61.2 111.7h1.5v5.1h1.6M177.8 159.3h4.3M177.8 165.2h4.3" fill="none" stroke="#0e0e0e" stroke-width=".2"/>
<path d="M244.2 84.8h3.9M244.8 85.4h2.7M245.4 86h1.5M246 86.5h.3M246.1 82.8v2M186.1 104.3h3.8M186.6 104.9h2.8M187.2 105.5h1.6M187.8 106h.4M188 102.3v2" fill="none" stroke="#262626" stroke-width=".2"/>
<path d="M87.7 22.3a3.9 3.9 0 0 1 2.7-1.1h112.8a3.9 3.9 0 0 1 3.9 3.9v8.2a3.9 3.9 0 0 1-3.9 3.9h-112.8a3.9 3.9 0 0 1-3.9-3.9v-8.2a3.9 3.9 0 0 1 1.2-2.8z" fill-rule="evenodd" fill="#f6f6f6" stroke="#1c1c1c" stroke-width=".18"/>
<path d="M129.5 168.7h1.9M133.4 168.7h1.9" fill="none" stroke="#000" stroke-width=".2"/>
<path d="M131.4 168.7h.6M132 167.1v3.1M132.8 167.1v3.1M132.8 168.7h.6" fill="none" stroke="#1c1c1c" stroke-width=".2"/>
<path d="M133.4 170.6h3.9M133.9 171.2h2.8M134.5 171.8h1.6M135.1 172.4h.4M135.3 168.7v1.9" fill="none" stroke="#262626" stroke-width=".2"/>
<path d="M129.5 162.4v6.3" fill="none" stroke="#0e0e0e" stroke-width=".2"/>
<g fill="#0e0e0e" stroke="#0e0e0e" stroke-width=".18">
<circle cx="46.7" cy="126.5" r=".39"/>
<circle cx="47.1" cy="109" r=".39"/>
<circle cx="47.5" cy="88.3" r=".39"/>
<circle cx="47.5" cy="71.9" r=".39"/>
<circle cx="61.5" cy="79.3" r=".39"/>
<circle cx="61.5" cy="73.5" r=".39"/>
<circle cx="91.2" cy="68" r=".39"/>
<circle cx="104.9" cy="126.5" r=".39"/>
<circle cx="108.4" cy="75.4" r=".39"/>
<circle cx="111.5" cy="162.4" r=".39"/>
<circle cx="111.5" cy="126.5" r=".39"/>
<circle cx="117" cy="75.4" r=".39"/>
<circle cx="120.9" cy="128.9" r=".39"/>
<circle cx="123.6" cy="78.9" r=".39"/>
<circle cx="130.2" cy="133.6" r=".39"/>
<circle cx="133" cy="83.6" r=".39"/>
<circle cx="160.7" cy="115.2" r=".39"/>
<circle cx="162.6" cy="150.7" r=".39"/>
<circle cx="163.4" cy="65.3" r=".39"/>
<circle cx="172.4" cy="150.7" r=".39"/>
<circle cx="172.4" cy="139" r=".39"/>
<circle cx="177.8" cy="165.2" r=".39"/>
<circle cx="177.8" cy="159.3" r=".39"/>
<circle cx="177.8" cy="146.8" r=".39"/>
<circle cx="177.8" cy="137.1" r=".39"/>
<circle cx="177.8" cy="129.7" r=".39"/>
<circle cx="177.8" cy="123.4" r=".39"/>
<circle cx="181.7" cy="123.4" r=".39"/>
<circle cx="181.7" cy="82.8" r=".39"/>
<circle cx="181.7" cy="64.5" r=".39"/>
<circle cx="190.3" cy="86.7" r=".39"/>
<circle cx="192.7" cy="137.1" r=".39"/>
<circle cx="192.7" cy="131.2" r=".39"/>
<circle cx="199.3" cy="148.8" r=".39"/>
<circle cx="202.4" cy="123.4" r=".39"/>
<circle cx="205.2" cy="123.4" r=".39"/>
<circle cx="209.9" cy="152.7" r=".39"/>
<circle cx="209.9" cy="148.8" r=".39"/>
<circle cx="216.1" cy="131.2" r=".39"/>
<circle cx="216.9" cy="92.2" r=".39"/>
<circle cx="216.9" cy="74.6" r=".39"/>
<circle cx="216.9" cy="64.5" r=".39"/>
<circle cx="217.3" cy="103.9" r=".39"/>
<circle cx="217.3" cy="52.4" r=".39"/>
<circle cx="220.4" cy="54.7" r=".39"/>
<circle cx="224.7" cy="123.4" r=".39"/>
<circle cx="228.6" cy="98.1" r=".39"/>
<circle cx="228.6" cy="80.5" r=".39"/>
<circle cx="228.6" cy="54.7" r=".39"/>
<circle cx="236.4" cy="62.5" r=".39"/>
<circle cx="243.8" cy="105.8" r=".39"/>
</g>
<text font-size="4.9" x="97.5" y="26.8">MODULO_M1B Medidor Vac/Iac - 29-05-2011</text>
<text font-size="3.1" fill="#0e0e0e" x="121.1" y="30.7">R.OLIVA/N.CORTEZ/L&amp;R ING</text>
<g font-size="2.4" fill="#0e0e0e">
<text x="104.9" y="34.7">MOUNTED ON R416T DIN BOARD- a prod.29-5-11</text>
<text x="266.1" y="71">Viac(0-10)</text>
<text x="266.3" y="75.3">Viac(0-5)</text>
<text x="266.1" y="88.9">GND</text>
<text x="266.1" y="92.8">Vvac(0-5)</text>
<text x="265.9" y="106.5">Vvac(0-10)</text>
<text x="265.9" y="111">GND</text>
<text x="266.1" y="128.7">GND</text>
</g>
<g font-size="1.9" fill="#404040">
<text x="26.2" y="14.9">1</text>
<text x="75" y="14.9">2</text>
<text x="123.8" y="14.9">3</text>
<text x="172.6" y="14.9">4</text>
<text x="221.4" y="14.9">5</text>
<text x="270.1" y="14.9">6</text>
<text x="3.6" y="37.3">A</text>
<text x="292.4" y="37.3">A</text>
<text x="3.6" y="83.6">B</text>
<text x="292.4" y="83.6">B</text>
<text x="3.6" y="129.8">C</text>
<text x="292.4" y="129.8">C</text>
<text x="3.6" y="176">D</text>
<text x="292.4" y="176">D</text>
<text x="26.2" y="196.3">1</text>
<text x="75" y="196.3">2</text>
<text x="123.8" y="196.3">3</text>
<text x="172.6" y="196.3">4</text>
<text x="221.4" y="196.3">5</text>
<text x="270.1" y="196.3">6</text>
</g>
<g font-size="1.9" fill="#262626">
<text x="138.4" y="43">+5V</text>
<text x="230.9" y="55.3">+12V</text>
<text x="90" y="65.6">5V C2</text>
<text x="107.2" y="63.3">5V</text>
<text x="203.6" y="67.4">+5V</text>
<text x="107" y="88.8">-5V</text>
<text x="131.6" y="87.3">-5V</text>
<text x="203.6" y="84.9">+5V</text>
<text x="135.7" y="92.9">+5V</text>
<text x="230.9" y="98.6">+12V</text>
<text x="95.9" y="119.3">-12V</text>
<text x="110.3" y="114.4">5V</text>
<text x="181.8" y="114.2">+5V</text>
<text x="209.1" y="114.2">+12V</text>
<text x="96.3" y="123.2">+12V</text>
<text x="128.9" y="137.2">-5V</text>
<text x="110.1" y="139.9">-5V</text>
<text x="153.3" y="145">-12V</text>
<text x="106" y="163">-12V</text>
<text x="133" y="163">-5V</text>
</g>
<g font-size="1.9">
<text x="139.6" y="52" transform="rotate(-90 139.6 52)">7</text>
<text x="128.9" y="55.1">1</text>
<text x="132.8" y="56">Cc</text>
<text x="140.6" y="58.5" transform="rotate(-90 140.6 58.5)">+VS</text>
<text x="143.3" y="56">COM</text>
<text x="150.5" y="55.1">8</text>
<text x="228.2" y="57.1" transform="rotate(-90 228.2 57.1)">8</text>
<text x="128.9" y="60.9">2</text>
<text x="132.8" y="61.9">VIN</text>
<text x="140.2" y="65.8">OUTPUT</text>
<text x="150.5" y="64.8">6</text>
<text x="222.2" y="64.1">3</text>
<text x="222.2" y="60.2">2</text>
<text x="234.1" y="62.1">1</text>
<text x="43.2" y="71.5">1</text>
<text x="43.2" y="67.6">2</text>
<text x="128.9" y="66.8">5</text>
<text x="132.8" y="67.8">CAV</text>
<text x="200.9" y="69.2" transform="rotate(-90 200.9 69.2)">8</text>
<text x="228.2" y="69" transform="rotate(-90 228.2 69)">4</text>
<text x="255.3" y="70.3">2</text>
<text x="64.9" y="73">1</text>
<text x="64.9" y="75">2</text>
<text x="64.9" y="76.9">3</text>
<text x="68.8" y="74">IP+</text>
<text x="68.8" y="75.9">IP+'</text>
<text x="68.8" y="77.9">IP-</text>
<text x="79.3" y="75.9">VIout</text>
<text x="79.5" y="77.9">Filter</text>
<text x="80.5" y="74">Vcc</text>
<text x="86.5" y="73">8</text>
<text x="86.5" y="76.9">6</text>
<text x="86.5" y="75">7</text>
<text x="140.8" y="75.6" transform="rotate(-90 140.8 75.6)">-VS</text>
<text x="145.3" y="73.6">CF</text>
<text x="150.5" y="72.6">3</text>
<text x="194.8" y="76.1">3</text>
<text x="194.8" y="72.2">2</text>
<text x="206.7" y="74.2">1</text>
<text x="255.3" y="74.2">1</text>
<text x="64.9" y="78.9">4</text>
<text x="68.8" y="79.9">IP-'</text>
<text x="79.5" y="79.9">GND</text>
<text x="86.5" y="78.9">5</text>
<text x="139.8" y="79.5" transform="rotate(-90 139.8 79.5)">4</text>
<text x="200.9" y="81.1" transform="rotate(-90 200.9 81.1)">4</text>
<text x="43.2" y="87.8">2</text>
<text x="194.8" y="89.8">6</text>
<text x="200.9" y="86.7" transform="rotate(-90 200.9 86.7)">8</text>
<text x="255.3" y="87.8">2</text>
<text x="43.2" y="91.8">1</text>
<text x="194.8" y="93.7">5</text>
<text x="206.7" y="91.8">7</text>
<text x="255.3" y="91.8">1</text>
<text x="136.9" y="102" transform="rotate(-90 136.9 102)">7</text>
<text x="200.9" y="98.6" transform="rotate(-90 200.9 98.6)">4</text>
<text x="228.2" y="100.4" transform="rotate(-90 228.2 100.4)">8</text>
<text x="42.8" y="106.6">2</text>
<text x="126.2" y="105">1</text>
<text x="130" y="106">Cc</text>
<text x="140.6" y="106">COM</text>
<text x="147.8" y="105">8</text>
<text x="222.2" y="107.4">5</text>
<text x="222.2" y="103.5">6</text>
<text x="234.1" y="105.4">7</text>
<text x="255.3" y="105.4">2</text>
<text x="42.8" y="110.5">1</text>
<text x="126.2" y="110.9">2</text>
<text x="130" y="111.8">VIN</text>
<text x="137.9" y="108.4" transform="rotate(-90 137.9 108.4)">+VS</text>
<text x="228.2" y="112.3" transform="rotate(-90 228.2 112.3)">4</text>
<text x="255.3" y="109.3">1</text>
<text x="126.2" y="116.7">5</text>
<text x="130" y="117.7">CAV</text>
<text x="137.5" y="115.7">OUTPUT</text>
<text x="147.8" y="114.8">6</text>
<text x="42.4" y="124.5">2</text>
<text x="138" y="125.6" transform="rotate(-90 138 125.6)">-VS</text>
<text x="142.5" y="123.5">CF</text>
<text x="147.8" y="122.6">3</text>
<text x="184.3" y="123">3</text>
<text x="188.2" y="123.9">OUT</text>
<text x="195.2" y="123.9">IN</text>
<text x="200.1" y="123">1</text>
<text x="207.7" y="123">3</text>
<text x="211.6" y="123.9">OUT</text>
<text x="218.6" y="123.9">IN</text>
<text x="223.5" y="123">1</text>
<text x="237.8" y="123">1</text>
<text x="250.4" y="123">2</text>
<text x="255.3" y="123">1</text>
<text x="42.4" y="128.4">1</text>
<text x="137.1" y="129.5" transform="rotate(-90 137.1 129.5)">4</text>
<text x="255.3" y="126.9">2</text>
<text x="179.2" y="146.4">6</text>
<text x="179.2" y="148.3">7</text>
<text x="183.1" y="147.3">V+</text>
<text x="183.1" y="149.3">V+</text>
<text x="189" y="147.3">SHDN</text>
<text x="190.5" y="149.3">REF</text>
<text x="197" y="146.4">3</text>
<text x="197" y="148.3">4</text>
<text x="179.2" y="152.2">1</text>
<text x="179.2" y="150.3">8</text>
<text x="183.1" y="153.2">OUT</text>
<text x="183.1" y="151.3">LX</text>
<text x="190" y="153.2">GND</text>
<text x="191.7" y="151.3">FB</text>
<text x="197" y="150.3">2</text>
<text x="197" y="152.2">5</text>
<text x="116.8" y="163">Vin</text>
<text x="122" y="163">Vout</text>
<text x="223.7" y="179.7">Title</text>
<text x="223.7" y="185.6">Size</text>
<text x="233.5" y="185.6">Number</text>
<text x="272.5" y="185.6">Revision</text>
<text x="223.7" y="191.4">Date:</text>
<text x="224.7" y="188.5">B</text>
<text x="232.5" y="191.4">29/05/2011</text>
<text x="262.7" y="191.4">Sheet</text>
<text x="268.8" y="191.4">of</text>
<text x="223.7" y="193.4">File:</text>
<text x="232.5" y="193.4">C:\Work_DXP\placa2011k\DIN_M1-B.SCHDOC</text>
<text x="262.7" y="193.4">Drawn By:</text>
</g>
<g font-size="1.8" fill="#0e0e0e">
<text x="149.4" y="47.1">C1</text>
<text x="152.1" y="47.3">0.1uF</text>
<text x="210.6" y="51.2">32,4K</text>
<text x="210.6" y="49.3">R1</text>
<text x="216.9" y="51.2">32,4K</text>
<text x="216.9" y="49.3">R2</text>
<text x="119.9" y="58.6">C12</text>
<text x="142" y="59">U2</text>
<text x="236.8" y="58">U1A</text>
<text x="236.8" y="60">TS912</text>
<text x="33.8" y="65.6">B1</text>
<text x="119.9" y="60.6">10uF</text>
<text x="141.6" y="61.3">AD736</text>
<text x="175.5" y="63.3">8,06K</text>
<text x="175.5" y="61.7">R3</text>
<text x="183.3" y="63.3">32,4K</text>
<text x="183.3" y="61.7">R4</text>
<text x="67.4" y="71.1">U5</text>
<text x="95.5" y="66">0.1uF</text>
<text x="110.3" y="71.1">D1</text>
<text x="165.2" y="70.3">10uF</text>
<text x="165.2" y="68.4">C13</text>
<text x="209.5" y="70.1">U4A</text>
<text x="257.9" y="68.4">B2</text>
<text x="33.8" y="75.4">BSYBEX2</text>
<text x="94" y="73.2">C15</text>
<text x="97.5" y="73.8">10uF</text>
<text x="102.5" y="77.7">100K</text>
<text x="102.5" y="74.2">R5</text>
<text x="110.3" y="73">1N914</text>
<text x="125.4" y="75">33uF</text>
<text x="125.4" y="73">C14</text>
<text x="209.5" y="72.1">TS1852</text>
<text x="67.4" y="82.8">ACS712</text>
<text x="94" y="82.8">0.1uF</text>
<text x="95.7" y="80.9">C3</text>
<text x="110.3" y="78.5">D2</text>
<text x="110.3" y="80.9">1N914</text>
<text x="111.5" y="83.6">Preset</text>
<text x="117.8" y="80.7">1</text>
<text x="125.4" y="82.4">C4</text>
<text x="173.6" y="81.6">8,06K</text>
<text x="173.6" y="80.1">R6</text>
<text x="181.8" y="81.6">32,4K</text>
<text x="181.8" y="80.1">R7</text>
<text x="235.8" y="83.6">C23</text>
<text x="257.9" y="78.1">BSYBEX2</text>
<text x="33.8" y="85.9">B3</text>
<text x="117.8" y="84.6">10K</text>
<text x="123.6" y="84.4">0.1uF</text>
<text x="209.5" y="87.7">U4B</text>
<text x="209.5" y="89.6">TS1852</text>
<text x="235.8" y="85.5">0.1uF</text>
<text x="257.9" y="85.9">B4</text>
<text x="33.8" y="95.7">BSYBEX2</text>
<text x="218.4" y="95.3">32,4K</text>
<text x="218.4" y="93.7">R8</text>
<text x="257.9" y="95.7">BSYBEX2</text>
<text x="146.6" y="97">C5</text>
<text x="149.4" y="97.2">0.1uF</text>
<text x="189.8" y="100.8">C24</text>
<text x="209.5" y="101.1">R9</text>
<text x="236.8" y="101.3">U1B</text>
<text x="33.5" y="104.6">B5</text>
<text x="189.8" y="102.7">0.1uF</text>
<text x="209.1" y="102.7">32,4K</text>
<text x="236.8" y="103.3">TS912</text>
<text x="257.9" y="103.5">B6</text>
<text x="55.3" y="110.5">R0SW</text>
<text x="117.2" y="110.5">10uF</text>
<text x="117.2" y="108.6">C16</text>
<text x="138.8" y="111.3">AD736</text>
<text x="139.2" y="108.9">U3</text>
<text x="257.9" y="113.2">BSYBEX2</text>
<text x="33.5" y="114.4">BSYBEX2</text>
<text x="55.3" y="114.4">25K- 5W</text>
<text x="68.2" y="118.3">+HT</text>
<text x="72.1" y="114.4">LEM - LV20P</text>
<text x="81.8" y="118.3">-12V</text>
<text x="162.5" y="118.3">C17</text>
<text x="187.6" y="119.1">LM2937ES-5.0</text>
<text x="211" y="119.1">LM2937ES-12</text>
<text x="240.3" y="119.5">FR1</text>
<text x="33.1" y="122.6">B7</text>
<text x="74.1" y="120.3">LEM</text>
<text x="74.1" y="122.2">LV - 20P</text>
<text x="75.6" y="124.5">4</text>
<text x="81.8" y="122.2">+12V</text>
<text x="96.3" y="125.3">R10</text>
<text x="113.5" y="122.2">D3</text>
<text x="122.6" y="124.9">33uF</text>
<text x="122.6" y="123">C18</text>
<text x="162.5" y="120.3">10uF</text>
<text x="186.8" y="121">U6</text>
<text x="210.2" y="121">U7</text>
<text x="232.5" y="124.9">D5</text>
<text x="68.2" y="126.1">-HT</text>
<text x="83.8" y="126.1">M</text>
<text x="90.4" y="130.8">2</text>
<text x="96.3" y="128.8">200K</text>
<text x="100.2" y="132">Preset</text>
<text x="105.7" y="129.8">3</text>
<text x="113.5" y="132">D4</text>
<text x="181.8" y="128.8">10uF MLCC</text>
<text x="183.5" y="126.9">C6</text>
<text x="205.2" y="128.8">10uF MLCC</text>
<text x="206.9" y="126.9">C7</text>
<text x="225.5" y="130.8">22uF</text>
<text x="225.5" y="128.8">C8</text>
<text x="230.5" y="126.9">1N5819-1</text>
<text x="238.4" y="128.1">FUSE_R</text>
<text x="240.3" y="129.6">0.75A</text>
<text x="257.9" y="130.8">Bo1</text>
<text x="33.1" y="132.4">BSYBEX2</text>
<text x="86.5" y="132.4">Preset</text>
<text x="87.3" y="134.7">500R</text>
<text x="101.8" y="134.7">10K</text>
<text x="120.9" y="134.3">0.1uF</text>
<text x="122.6" y="132.4">C9</text>
<text x="159.9" y="135.5">0.1uF / 50V cer</text>
<text x="166.5" y="133.9">C10</text>
<text x="179" y="134.9">C19</text>
<text x="181.8" y="136.2">120uF / 16V</text>
<text x="172.8" y="142.5">L1</text>
<text x="166.5" y="147.6">D6</text>
<text x="172.8" y="144.4">47uH</text>
<text x="181.8" y="144.4">U8</text>
<text x="166.5" y="155">1N5819-1</text>
<text x="199.7" y="151.9">0.1uF / 50V</text>
<text x="203.2" y="150.3">C11</text>
<text x="115.4" y="160.1">LM7905</text>
<text x="115.4" y="158.5">Volt Reg</text>
<text x="181.8" y="156.1">MAX765CSA</text>
<text x="113.3" y="167.9">10uF</text>
<text x="113.3" y="165.9">C22</text>
<text x="131.4" y="166.5">C25</text>
<text x="168.5" y="165.1">33uF / 25V</text>
<text x="172.4" y="162.8">C20</text>
<text x="183.9" y="164.7">33uF / 25V</text>
<text x="183.9" y="162.8">C21</text>
<text x="131" y="175.3">0.1uF SMD</text>
</g>
<g font-size="1.8" fill="#1c1c1c">
<text x="227.2" y="63.1">1</text>
<text x="199.9" y="75.2">1</text>
<text x="199.9" y="92.8">2</text>
<text x="227.2" y="106.4">2</text>
</g>
<g font-size="1.8">
<text x="190.7" y="126.5">GND</text>
<text x="194.5" y="131" transform="rotate(-90 194.5 131)">2,4</text>
<text x="214.2" y="126.5">GND</text>
<text x="217.9" y="131" transform="rotate(-90 217.9 131)">2,4</text>
<text x="119.3" y="165.5">GND</text>
</g>
</svg>
